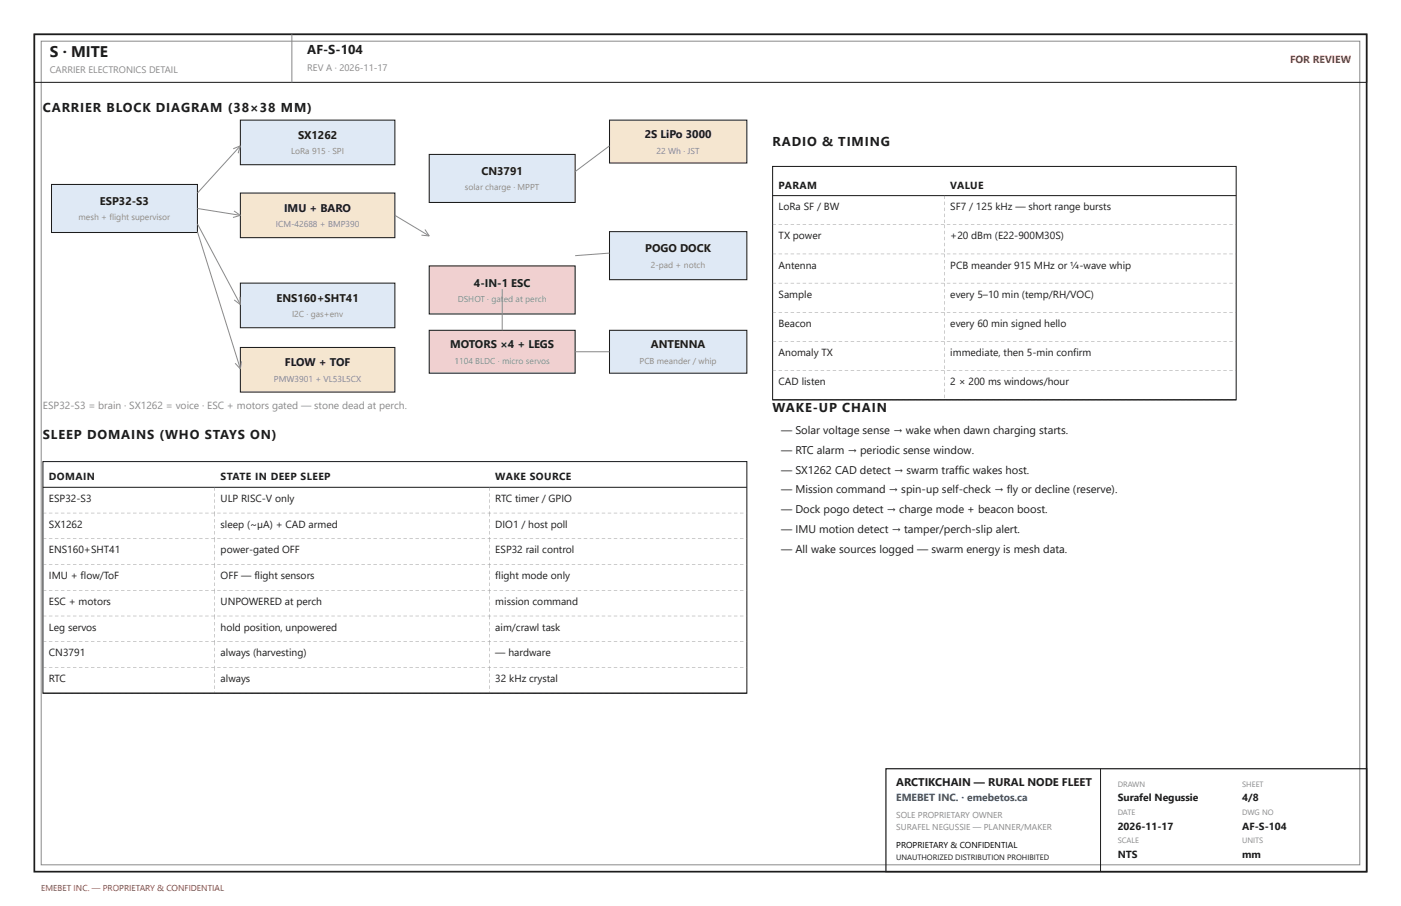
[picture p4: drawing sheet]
<svg xmlns="http://www.w3.org/2000/svg" width="432mm" height="279mm" viewBox="0 0 432 279" stroke-linecap="round" stroke-linejoin="round" font-family="sans-serif">
<path d="M10.6 10.6h410.6v258.2h-410.6z" fill="none" stroke="#1c1c1c" stroke-width=".53"/>
<path d="M12.7 12.7h406.4v254h-406.4zM90 10.6v14.8" fill="none" stroke="#8a8a8a" stroke-width=".31"/>
<path d="M10.6 10.6h410.6v14.8h-410.6z" fill="none" stroke="#1c1c1c" stroke-width=".32"/>
<path d="M15.9 56.9h45v14.8h-45z" fill="#dfe9f5"/>
<path d="M15.9 56.9h45v14.8h-45z" fill="none" stroke="#1c1c1c" stroke-width=".32"/>
<path d="M74.1 37h47.6v13.8h-47.6z" fill="#dfe9f5"/>
<path d="M74.1 37h47.6v13.8h-47.6z" fill="none" stroke="#1c1c1c" stroke-width=".32"/>
<path d="M74.1 59.5h47.6v13.8h-47.6z" fill="#f5e6d0"/>
<path d="M74.1 59.5h47.6v13.8h-47.6z" fill="none" stroke="#1c1c1c" stroke-width=".32"/>
<path d="M74.1 87.3h47.6v13.8h-47.6z" fill="#dfe9f5"/>
<path d="M74.1 87.3h47.6v13.8h-47.6z" fill="none" stroke="#1c1c1c" stroke-width=".32"/>
<path d="M74.1 107.2h47.6v13.7h-47.6z" fill="#f5e6d0"/>
<path d="M74.1 107.2h47.6v13.7h-47.6z" fill="none" stroke="#1c1c1c" stroke-width=".32"/>
<path d="M132.3 47.6h45v14.8h-45z" fill="#dfe9f5"/>
<path d="M132.3 47.6h45v14.8h-45z" fill="none" stroke="#1c1c1c" stroke-width=".32"/>
<path d="M132.3 82h45v14.8h-45z" fill="#f0d0d0"/>
<path d="M132.3 82h45v14.8h-45z" fill="none" stroke="#1c1c1c" stroke-width=".32"/>
<path d="M187.9 37h42.3v13.3h-42.3z" fill="#f5e6d0"/>
<path d="M187.9 37h42.3v13.3h-42.3z" fill="none" stroke="#1c1c1c" stroke-width=".32"/>
<path d="M187.9 71.4h42.3v14.9h-42.3z" fill="#dfe9f5"/>
<path d="M187.9 71.4h42.3v14.9h-42.3z" fill="none" stroke="#1c1c1c" stroke-width=".32"/>
<path d="M132.3 101.9h45v13.2h-45z" fill="#f0d0d0"/>
<path d="M132.3 101.9h45v13.2h-45z" fill="none" stroke="#1c1c1c" stroke-width=".32"/>
<path d="M187.9 101.9h42.3v13.2h-42.3z" fill="#dfe9f5"/>
<path d="M187.9 101.9h42.3v13.2h-42.3zM13.2 142.3h217v71.5h-217zM13.2 150.3h217" fill="none" stroke="#1c1c1c" stroke-width=".32"/>
<g fill="none" stroke="#8a8a8a" stroke-width=".31">
<path d="M74.1 45l-13.2 14.5M74.1 45l-.7 2.3M74.1 45l-2.2 .9M187.9 45l-10.6 7.9M60.9 64.3l13.2 2.1M60.9 69.1l13.2 24.8M60.9 71.4l13.2 42.4M72.1 65.1l2 1.3M74.1 66.4l-2.3 .7M121.7 66.4l10.6 6.4M129.9 72.5l2.4 .3M131 70.8l1.3 2"/>
<path d="M187.9 78.1l-10.6 .7M72.2 92.5l1.9 1.4M74 91.5l.1 2.4M154.8 89.2v12.7M72.5 112l1.6 1.8M74.4 111.4l-.3 2.4M177.3 108.5h10.6"/>
</g>
<g fill="#8a8a8a">
<path d="M66.1 150.3l.1 1zM66.1 152.1l.1 1.1zM66.1 154l.1 1zM66.1 155.8l.1 1.1zM66.1 157.7l.1 .5z"/>
<path d="M150.7 150.3l.2 1zM150.7 152.1l.2 1.1zM150.7 154l.2 1zM150.7 155.8l.2 1.1zM150.7 157.7l.2 .5z"/>
<path d="M13.2 158.2l1.1 .1zM15.1 158.2l1 .1zM16.9 158.2l1.1 .1zM18.8 158.2l1 .1zM20.6 158.2l1.1 .1zM22.5 158.2l1 .1zM24.3 158.2l1.1 .1zM26.2 158.2l1.1 .1zM28 158.2l1.1 .1zM29.9 158.2l1.1 .1zM31.7 158.2l1.1 .1zM33.6 158.2l1.1 .1zM35.5 158.2l1 .1zM37.3 158.2l1.1 .1zM39.2 158.2l1 .1zM41 158.2l1.1 .1zM42.9 158.2l1 .1zM44.7 158.2l1.1 .1zM46.6 158.2l1 .1zM48.4 158.2l1.1 .1zM50.3 158.2l1 .1zM52.1 158.2l1.1 .1zM54 158.2l1 .1zM55.8 158.2l1.1 .1zM57.7 158.2l1 .1zM59.5 158.2l1.1 .1zM61.4 158.2l1 .1zM63.2 158.2l1.1 .1zM65.1 158.2l1 .1zM66.9 158.2l1.1 .1zM68.8 158.2l1 .1zM70.6 158.2l1.1 .1zM72.5 158.2l1.1 .1zM74.3 158.2l1.1 .1zM76.2 158.2l1.1 .1zM78.1 158.2l1 .1zM79.9 158.2l1.1 .1zM81.8 158.2l1 .1zM83.6 158.2l1.1 .1zM85.5 158.2l1 .1zM87.3 158.2l1.1 .1zM89.2 158.2l1 .1zM91 158.2l1.1 .1zM92.9 158.2l1 .1zM94.7 158.2l1.1 .1zM96.6 158.2l1 .1zM98.4 158.2l1.1 .1zM100.3 158.2l1 .1zM102.1 158.2l1.1 .1zM104 158.2l1 .1zM105.8 158.2l1.1 .1zM107.7 158.2l1 .1zM109.5 158.2l1.1 .1zM111.4 158.2l1 .1zM113.2 158.2l1.1 .1zM115.1 158.2l1.1 .1zM116.9 158.2l1.1 .1zM118.8 158.2l1.1 .1zM120.6 158.2l1.1 .1zM122.5 158.2l1.1 .1zM124.4 158.2l1 .1zM126.2 158.2l1.1 .1zM128.1 158.2l1 .1zM129.9 158.2l1.1 .1zM131.8 158.2l1 .1zM133.6 158.2l1.1 .1zM135.5 158.2l1 .1zM137.3 158.2l1.1 .1zM139.2 158.2l1 .1zM141 158.2l1.1 .1zM142.9 158.2l1 .1zM144.7 158.2l1.1 .1zM146.6 158.2l1 .1zM148.4 158.2l1.1 .1zM150.3 158.2l1 .1zM152.1 158.2l1.1 .1zM154 158.2l1 .1zM155.8 158.2l1.1 .1zM157.7 158.2l1 .1zM159.5 158.2l1.1 .1zM161.4 158.2l1.1 .1zM163.2 158.2l1.1 .1zM165.1 158.2l1.1 .1zM167 158.2l1 .1zM168.8 158.2l1.1 .1zM170.7 158.2l1 .1zM172.5 158.2l1.1 .1zM174.4 158.2l1 .1zM176.2 158.2l1.1 .1zM178.1 158.2l1 .1zM179.9 158.2l1.1 .1zM181.8 158.2l1 .1zM183.6 158.2l1.1 .1zM185.5 158.2l1 .1zM187.3 158.2l1.1 .1zM189.2 158.2l1 .1zM191 158.2l1.1 .1zM192.9 158.2l1 .1zM194.7 158.2l1.1 .1zM196.6 158.2l1 .1zM198.4 158.2l1.1 .1zM200.3 158.2l1 .1zM202.1 158.2l1.1 .1zM204 158.2l1.1 .1zM205.8 158.2l1.1 .1zM207.7 158.2l1.1 .1zM209.5 158.2l1.1 .1zM211.4 158.2l1.1 .1zM213.3 158.2l1 .1zM215.1 158.2l1.1 .1zM217 158.2l1 .1zM218.8 158.2l1.1 .1zM220.7 158.2l1 .1zM222.5 158.2l1.1 .1zM224.4 158.2l1 .1zM226.2 158.2l1.1 .1zM228.1 158.2l1 .1zM229.9 158.2l.3 .1z"/>
<path d="M66.1 158.2l.1 1.1zM66.1 160.1l.1 1zM66.1 161.9l.1 1.1zM66.1 163.8l.1 1zM66.1 165.6l.1 .6z"/>
<path d="M150.7 158.2l.2 1.1zM150.7 160.1l.2 1zM150.7 161.9l.2 1.1zM150.7 163.8l.2 1zM150.7 165.6l.2 .6z"/>
<path d="M13.2 166.1l1.1 .1zM15.1 166.1l1 .1zM16.9 166.1l1.1 .1zM18.8 166.1l1 .1zM20.6 166.1l1.1 .1zM22.5 166.1l1 .1zM24.3 166.1l1.1 .1zM26.2 166.1l1.1 .1zM28 166.1l1.1 .1zM29.9 166.1l1.1 .1zM31.7 166.1l1.1 .1zM33.6 166.1l1.1 .1zM35.5 166.1l1 .1zM37.3 166.1l1.1 .1zM39.2 166.1l1 .1zM41 166.1l1.1 .1zM42.9 166.1l1 .1zM44.7 166.1l1.1 .1zM46.6 166.1l1 .1zM48.4 166.1l1.1 .1zM50.3 166.1l1 .1zM52.1 166.1l1.1 .1zM54 166.1l1 .1zM55.8 166.1l1.1 .1zM57.7 166.1l1 .1zM59.5 166.1l1.1 .1zM61.4 166.1l1 .1zM63.2 166.1l1.1 .1zM65.1 166.1l1 .1zM66.9 166.1l1.1 .1zM68.8 166.1l1 .1zM70.6 166.1l1.1 .1zM72.5 166.1l1.1 .1zM74.3 166.1l1.1 .1zM76.2 166.1l1.1 .1zM78.1 166.1l1 .1zM79.9 166.1l1.1 .1zM81.8 166.1l1 .1zM83.6 166.1l1.1 .1zM85.5 166.1l1 .1zM87.3 166.1l1.1 .1zM89.2 166.1l1 .1zM91 166.1l1.1 .1zM92.9 166.1l1 .1zM94.7 166.1l1.1 .1zM96.6 166.1l1 .1zM98.4 166.1l1.1 .1zM100.3 166.1l1 .1zM102.1 166.1l1.1 .1zM104 166.1l1 .1zM105.8 166.1l1.1 .1zM107.7 166.1l1 .1zM109.5 166.1l1.1 .1zM111.4 166.1l1 .1zM113.2 166.1l1.1 .1zM115.1 166.1l1.1 .1zM116.9 166.1l1.1 .1zM118.8 166.1l1.1 .1zM120.6 166.1l1.1 .1zM122.5 166.1l1.1 .1zM124.4 166.1l1 .1zM126.2 166.1l1.1 .1zM128.1 166.1l1 .1zM129.9 166.1l1.1 .1zM131.8 166.1l1 .1zM133.6 166.1l1.1 .1zM135.5 166.1l1 .1zM137.3 166.1l1.1 .1zM139.2 166.1l1 .1zM141 166.1l1.1 .1zM142.9 166.1l1 .1zM144.7 166.1l1.1 .1zM146.6 166.1l1 .1zM148.4 166.1l1.1 .1zM150.3 166.1l1 .1zM152.1 166.1l1.1 .1zM154 166.1l1 .1zM155.8 166.1l1.1 .1zM157.7 166.1l1 .1zM159.5 166.1l1.1 .1zM161.4 166.1l1.1 .1zM163.2 166.1l1.1 .1zM165.1 166.1l1.1 .1zM167 166.1l1 .1zM168.8 166.1l1.1 .1zM170.7 166.1l1 .1zM172.5 166.1l1.1 .1zM174.4 166.1l1 .1zM176.2 166.1l1.1 .1zM178.1 166.1l1 .1zM179.9 166.1l1.1 .1zM181.8 166.1l1 .1zM183.6 166.1l1.1 .1zM185.5 166.1l1 .1zM187.3 166.1l1.1 .1zM189.2 166.1l1 .1zM191 166.1l1.1 .1zM192.9 166.1l1 .1zM194.7 166.1l1.1 .1zM196.6 166.1l1 .1zM198.4 166.1l1.1 .1zM200.3 166.1l1 .1zM202.1 166.1l1.1 .1zM204 166.1l1.1 .1zM205.8 166.1l1.1 .1zM207.7 166.1l1.1 .1zM209.5 166.1l1.1 .1zM211.4 166.1l1.1 .1zM213.3 166.1l1 .1zM215.1 166.1l1.1 .1zM217 166.1l1 .1zM218.8 166.1l1.1 .1zM220.7 166.1l1 .1zM222.5 166.1l1.1 .1zM224.4 166.1l1 .1zM226.2 166.1l1.1 .1zM228.1 166.1l1 .1zM229.9 166.1l.3 .1z"/>
<path d="M66.1 166.2l.1 1zM66.1 168l.1 1.1zM66.1 169.9l.1 1zM66.1 171.7l.1 1.1zM66.1 173.6l.1 .5z"/>
<path d="M150.7 166.2l.2 1zM150.7 168l.2 1.1zM150.7 169.9l.2 1zM150.7 171.7l.2 1.1zM150.7 173.6l.2 .5z"/>
<path d="M13.2 174l1.1 .2zM15.1 174l1 .2zM16.9 174l1.1 .2zM18.8 174l1 .2zM20.6 174l1.1 .2zM22.5 174l1 .2zM24.3 174l1.1 .2zM26.2 174l1.1 .2zM28 174l1.1 .2zM29.9 174l1.1 .2zM31.7 174l1.1 .2zM33.6 174l1.1 .2zM35.5 174l1 .2zM37.3 174l1.1 .2zM39.2 174l1 .2zM41 174l1.1 .2zM42.9 174l1 .2zM44.7 174l1.1 .2zM46.6 174l1 .2zM48.4 174l1.1 .2zM50.3 174l1 .2zM52.1 174l1.1 .2zM54 174l1 .2zM55.8 174l1.1 .2zM57.7 174l1 .2zM59.5 174l1.1 .2zM61.4 174l1 .2zM63.2 174l1.1 .2zM65.1 174l1 .2zM66.9 174l1.1 .2zM68.8 174l1 .2zM70.6 174l1.1 .2zM72.5 174l1.1 .2zM74.3 174l1.1 .2zM76.2 174l1.1 .2zM78.1 174l1 .2zM79.9 174l1.1 .2zM81.8 174l1 .2zM83.6 174l1.1 .2zM85.5 174l1 .2zM87.3 174l1.1 .2zM89.2 174l1 .2zM91 174l1.1 .2zM92.9 174l1 .2zM94.7 174l1.1 .2zM96.6 174l1 .2zM98.4 174l1.1 .2zM100.3 174l1 .2zM102.1 174l1.1 .2zM104 174l1 .2zM105.8 174l1.1 .2zM107.7 174l1 .2zM109.5 174l1.1 .2zM111.4 174l1 .2zM113.2 174l1.1 .2zM115.1 174l1.1 .2zM116.9 174l1.1 .2zM118.8 174l1.1 .2zM120.6 174l1.1 .2zM122.5 174l1.1 .2zM124.4 174l1 .2zM126.2 174l1.1 .2zM128.1 174l1 .2zM129.9 174l1.1 .2zM131.8 174l1 .2zM133.6 174l1.1 .2zM135.5 174l1 .2zM137.3 174l1.1 .2zM139.2 174l1 .2zM141 174l1.1 .2zM142.9 174l1 .2zM144.7 174l1.1 .2zM146.6 174l1 .2zM148.4 174l1.1 .2zM150.3 174l1 .2zM152.1 174l1.1 .2zM154 174l1 .2zM155.8 174l1.1 .2zM157.7 174l1 .2zM159.5 174l1.1 .2zM161.4 174l1.1 .2zM163.2 174l1.1 .2zM165.1 174l1.1 .2zM167 174l1 .2zM168.8 174l1.1 .2zM170.7 174l1 .2zM172.5 174l1.1 .2zM174.4 174l1 .2zM176.2 174l1.1 .2zM178.1 174l1 .2zM179.9 174l1.1 .2zM181.8 174l1 .2zM183.6 174l1.1 .2zM185.5 174l1 .2zM187.3 174l1.1 .2zM189.2 174l1 .2zM191 174l1.1 .2zM192.9 174l1 .2zM194.7 174l1.1 .2zM196.6 174l1 .2zM198.4 174l1.1 .2zM200.3 174l1 .2zM202.1 174l1.1 .2zM204 174l1.1 .2zM205.8 174l1.1 .2zM207.7 174l1.1 .2zM209.5 174l1.1 .2zM211.4 174l1.1 .2zM213.3 174l1 .2zM215.1 174l1.1 .2zM217 174l1 .2zM218.8 174l1.1 .2zM220.7 174l1 .2zM222.5 174l1.1 .2zM224.4 174l1 .2zM226.2 174l1.1 .2zM228.1 174l1 .2zM229.9 174l.3 .2z"/>
<path d="M66.1 174.1l.1 1.1zM66.1 175.9l.1 1.1zM66.1 177.8l.1 1.1zM66.1 179.7l.1 1zM66.1 181.5l.1 .5z"/>
<path d="M150.7 174.1l.2 1.1zM150.7 175.9l.2 1.1zM150.7 177.8l.2 1.1zM150.7 179.7l.2 1zM150.7 181.5l.2 .5z"/>
<path d="M13.2 182l1.1 .1zM15.1 182l1 .1zM16.9 182l1.1 .1zM18.8 182l1 .1zM20.6 182l1.1 .1zM22.5 182l1 .1zM24.3 182l1.1 .1zM26.2 182l1.1 .1zM28 182l1.1 .1zM29.9 182l1.1 .1zM31.7 182l1.1 .1zM33.6 182l1.1 .1zM35.5 182l1 .1zM37.3 182l1.1 .1zM39.2 182l1 .1zM41 182l1.1 .1zM42.9 182l1 .1zM44.7 182l1.1 .1zM46.6 182l1 .1zM48.4 182l1.1 .1zM50.3 182l1 .1zM52.1 182l1.1 .1zM54 182l1 .1zM55.8 182l1.1 .1zM57.7 182l1 .1zM59.5 182l1.1 .1zM61.4 182l1 .1zM63.2 182l1.1 .1zM65.1 182l1 .1zM66.9 182l1.1 .1zM68.8 182l1 .1zM70.6 182l1.1 .1zM72.5 182l1.1 .1zM74.3 182l1.1 .1zM76.2 182l1.1 .1zM78.1 182l1 .1zM79.9 182l1.1 .1zM81.8 182l1 .1zM83.6 182l1.1 .1zM85.5 182l1 .1zM87.3 182l1.1 .1zM89.2 182l1 .1zM91 182l1.1 .1zM92.9 182l1 .1zM94.7 182l1.1 .1zM96.6 182l1 .1zM98.4 182l1.1 .1zM100.3 182l1 .1zM102.1 182l1.1 .1zM104 182l1 .1zM105.8 182l1.1 .1zM107.7 182l1 .1zM109.5 182l1.1 .1zM111.4 182l1 .1zM113.2 182l1.1 .1zM115.1 182l1.1 .1zM116.9 182l1.1 .1zM118.8 182l1.1 .1zM120.6 182l1.1 .1zM122.5 182l1.1 .1zM124.4 182l1 .1zM126.2 182l1.1 .1zM128.1 182l1 .1zM129.9 182l1.1 .1zM131.8 182l1 .1zM133.6 182l1.1 .1zM135.5 182l1 .1zM137.3 182l1.1 .1zM139.2 182l1 .1zM141 182l1.1 .1zM142.9 182l1 .1zM144.7 182l1.1 .1zM146.6 182l1 .1zM148.4 182l1.1 .1zM150.3 182l1 .1zM152.1 182l1.1 .1zM154 182l1 .1zM155.8 182l1.1 .1zM157.7 182l1 .1zM159.5 182l1.1 .1zM161.4 182l1.1 .1zM163.2 182l1.1 .1zM165.1 182l1.1 .1zM167 182l1 .1zM168.8 182l1.1 .1zM170.7 182l1 .1zM172.5 182l1.1 .1zM174.4 182l1 .1zM176.2 182l1.1 .1zM178.1 182l1 .1zM179.9 182l1.1 .1zM181.8 182l1 .1zM183.6 182l1.1 .1zM185.5 182l1 .1zM187.3 182l1.1 .1zM189.2 182l1 .1zM191 182l1.1 .1zM192.9 182l1 .1zM194.7 182l1.1 .1zM196.6 182l1 .1zM198.4 182l1.1 .1zM200.3 182l1 .1zM202.1 182l1.1 .1zM204 182l1.1 .1zM205.8 182l1.1 .1zM207.7 182l1.1 .1zM209.5 182l1.1 .1zM211.4 182l1.1 .1zM213.3 182l1 .1zM215.1 182l1.1 .1zM217 182l1 .1zM218.8 182l1.1 .1zM220.7 182l1 .1zM222.5 182l1.1 .1zM224.4 182l1 .1zM226.2 182l1.1 .1zM228.1 182l1 .1zM229.9 182l.3 .1z"/>
<path d="M66.1 182l.1 1.1zM66.1 183.9l.1 1zM66.1 185.7l.1 1.1zM66.1 187.6l.1 1zM66.1 189.4l.1 .6z"/>
<path d="M150.7 182l.2 1.1zM150.7 183.9l.2 1zM150.7 185.7l.2 1.1zM150.7 187.6l.2 1zM150.7 189.4l.2 .6z"/>
<path d="M13.2 189.9l1.1 .1zM15.1 189.9l1 .1zM16.9 189.9l1.1 .1zM18.8 189.9l1 .1zM20.6 189.9l1.1 .1zM22.5 189.9l1 .1zM24.3 189.9l1.1 .1zM26.2 189.9l1.1 .1zM28 189.9l1.1 .1zM29.9 189.9l1.1 .1zM31.7 189.9l1.1 .1zM33.6 189.9l1.1 .1zM35.5 189.9l1 .1zM37.3 189.9l1.1 .1zM39.2 189.9l1 .1zM41 189.9l1.1 .1zM42.9 189.9l1 .1zM44.7 189.9l1.1 .1zM46.6 189.9l1 .1zM48.4 189.9l1.1 .1zM50.3 189.9l1 .1zM52.1 189.9l1.1 .1zM54 189.9l1 .1zM55.8 189.9l1.1 .1zM57.7 189.9l1 .1zM59.5 189.9l1.1 .1zM61.4 189.9l1 .1zM63.2 189.9l1.1 .1zM65.1 189.9l1 .1zM66.9 189.9l1.1 .1zM68.8 189.9l1 .1zM70.6 189.9l1.1 .1zM72.5 189.9l1.1 .1zM74.3 189.9l1.1 .1zM76.2 189.9l1.1 .1zM78.1 189.9l1 .1zM79.9 189.9l1.1 .1zM81.8 189.9l1 .1zM83.6 189.9l1.1 .1zM85.5 189.9l1 .1zM87.3 189.9l1.1 .1zM89.2 189.9l1 .1zM91 189.9l1.1 .1zM92.9 189.9l1 .1zM94.7 189.9l1.1 .1zM96.6 189.9l1 .1zM98.4 189.9l1.1 .1zM100.3 189.9l1 .1zM102.1 189.9l1.1 .1zM104 189.9l1 .1zM105.8 189.9l1.1 .1zM107.7 189.9l1 .1zM109.5 189.9l1.1 .1zM111.4 189.9l1 .1zM113.2 189.9l1.1 .1zM115.1 189.9l1.1 .1zM116.9 189.9l1.1 .1zM118.8 189.9l1.1 .1zM120.6 189.9l1.1 .1zM122.5 189.9l1.1 .1zM124.4 189.9l1 .1zM126.2 189.9l1.1 .1zM128.1 189.9l1 .1zM129.9 189.9l1.1 .1zM131.8 189.9l1 .1zM133.6 189.9l1.1 .1zM135.5 189.9l1 .1zM137.3 189.9l1.1 .1zM139.2 189.9l1 .1zM141 189.9l1.1 .1zM142.9 189.9l1 .1zM144.7 189.9l1.1 .1zM146.6 189.9l1 .1zM148.4 189.9l1.1 .1zM150.3 189.9l1 .1zM152.1 189.9l1.1 .1zM154 189.9l1 .1zM155.8 189.9l1.1 .1zM157.7 189.9l1 .1zM159.5 189.9l1.1 .1zM161.4 189.9l1.1 .1zM163.2 189.9l1.1 .1zM165.1 189.9l1.1 .1zM167 189.9l1 .1zM168.8 189.9l1.1 .1zM170.7 189.9l1 .1zM172.5 189.9l1.1 .1zM174.4 189.9l1 .1zM176.2 189.9l1.1 .1zM178.1 189.9l1 .1zM179.9 189.9l1.1 .1zM181.8 189.9l1 .1zM183.6 189.9l1.1 .1zM185.5 189.9l1 .1zM187.3 189.9l1.1 .1zM189.2 189.9l1 .1zM191 189.9l1.1 .1zM192.9 189.9l1 .1zM194.7 189.9l1.1 .1zM196.6 189.9l1 .1zM198.4 189.9l1.1 .1zM200.3 189.9l1 .1zM202.1 189.9l1.1 .1zM204 189.9l1.1 .1zM205.8 189.9l1.1 .1zM207.7 189.9l1.1 .1zM209.5 189.9l1.1 .1zM211.4 189.9l1.1 .1zM213.3 189.9l1 .1zM215.1 189.9l1.1 .1zM217 189.9l1 .1zM218.8 189.9l1.1 .1zM220.7 189.9l1 .1zM222.5 189.9l1.1 .1zM224.4 189.9l1 .1zM226.2 189.9l1.1 .1zM228.1 189.9l1 .1zM229.9 189.9l.3 .1z"/>
<path d="M66.1 190l.1 1zM66.1 191.8l.1 1.1zM66.1 193.7l.1 1zM66.1 195.5l.1 1.1zM66.1 197.4l.1 .5z"/>
<path d="M150.7 190l.2 1zM150.7 191.8l.2 1.1zM150.7 193.7l.2 1zM150.7 195.5l.2 1.1zM150.7 197.4l.2 .5z"/>
<path d="M13.2 197.8l1.1 .2zM15.1 197.8l1 .2zM16.9 197.8l1.1 .2zM18.8 197.8l1 .2zM20.6 197.8l1.1 .2zM22.5 197.8l1 .2zM24.3 197.8l1.1 .2zM26.2 197.8l1.1 .2zM28 197.8l1.1 .2zM29.9 197.8l1.1 .2zM31.7 197.8l1.1 .2zM33.6 197.8l1.1 .2zM35.5 197.8l1 .2zM37.3 197.8l1.1 .2zM39.2 197.8l1 .2zM41 197.8l1.1 .2zM42.9 197.8l1 .2zM44.7 197.8l1.1 .2zM46.6 197.8l1 .2zM48.4 197.8l1.1 .2zM50.3 197.8l1 .2zM52.1 197.8l1.1 .2zM54 197.8l1 .2zM55.8 197.8l1.1 .2zM57.7 197.8l1 .2zM59.5 197.8l1.1 .2zM61.4 197.8l1 .2zM63.2 197.8l1.1 .2zM65.1 197.8l1 .2zM66.9 197.8l1.1 .2zM68.8 197.8l1 .2zM70.6 197.8l1.1 .2zM72.5 197.8l1.1 .2zM74.3 197.8l1.1 .2zM76.2 197.8l1.1 .2zM78.1 197.8l1 .2zM79.9 197.8l1.1 .2zM81.8 197.8l1 .2zM83.6 197.8l1.1 .2zM85.5 197.8l1 .2zM87.3 197.8l1.1 .2zM89.2 197.8l1 .2zM91 197.8l1.1 .2zM92.9 197.8l1 .2zM94.7 197.8l1.1 .2zM96.6 197.8l1 .2zM98.4 197.8l1.1 .2zM100.3 197.8l1 .2zM102.1 197.8l1.1 .2zM104 197.8l1 .2zM105.8 197.8l1.1 .2zM107.7 197.8l1 .2zM109.5 197.8l1.1 .2zM111.4 197.8l1 .2zM113.2 197.8l1.1 .2zM115.1 197.8l1.1 .2zM116.9 197.8l1.1 .2zM118.8 197.8l1.1 .2zM120.6 197.8l1.1 .2zM122.5 197.8l1.1 .2zM124.4 197.8l1 .2zM126.2 197.8l1.1 .2zM128.1 197.8l1 .2zM129.9 197.8l1.1 .2zM131.8 197.8l1 .2zM133.6 197.8l1.1 .2zM135.5 197.8l1 .2zM137.3 197.8l1.1 .2zM139.2 197.8l1 .2zM141 197.8l1.1 .2zM142.9 197.8l1 .2zM144.7 197.8l1.1 .2zM146.6 197.8l1 .2zM148.4 197.8l1.1 .2zM150.3 197.8l1 .2zM152.1 197.8l1.1 .2zM154 197.8l1 .2zM155.8 197.8l1.1 .2zM157.7 197.8l1 .2zM159.5 197.8l1.1 .2zM161.4 197.8l1.1 .2zM163.2 197.8l1.1 .2zM165.1 197.8l1.1 .2zM167 197.8l1 .2zM168.8 197.8l1.1 .2zM170.7 197.8l1 .2zM172.5 197.8l1.1 .2zM174.4 197.8l1 .2zM176.2 197.8l1.1 .2zM178.1 197.8l1 .2zM179.9 197.8l1.1 .2zM181.8 197.8l1 .2zM183.6 197.8l1.1 .2zM185.5 197.8l1 .2zM187.3 197.8l1.1 .2zM189.2 197.8l1 .2zM191 197.8l1.1 .2zM192.9 197.8l1 .2zM194.7 197.8l1.1 .2zM196.6 197.8l1 .2zM198.4 197.8l1.1 .2zM200.3 197.8l1 .2zM202.1 197.8l1.1 .2zM204 197.8l1.1 .2zM205.8 197.8l1.1 .2zM207.7 197.8l1.1 .2zM209.5 197.8l1.1 .2zM211.4 197.8l1.1 .2zM213.3 197.8l1 .2zM215.1 197.8l1.1 .2zM217 197.8l1 .2zM218.8 197.8l1.1 .2zM220.7 197.8l1 .2zM222.5 197.8l1.1 .2zM224.4 197.8l1 .2zM226.2 197.8l1.1 .2zM228.1 197.8l1 .2zM229.9 197.8l.3 .2z"/>
<path d="M66.1 197.9l.1 1.1zM66.1 199.8l.1 1zM66.1 201.6l.1 1.1zM66.1 203.5l.1 1zM66.1 205.3l.1 .5z"/>
<path d="M150.7 197.9l.2 1.1zM150.7 199.8l.2 1zM150.7 201.6l.2 1.1zM150.7 203.5l.2 1zM150.7 205.3l.2 .5z"/>
<path d="M13.2 205.8l1.1 .1zM15.1 205.8l1 .1zM16.9 205.8l1.1 .1zM18.8 205.8l1 .1zM20.6 205.8l1.1 .1zM22.5 205.8l1 .1zM24.3 205.8l1.1 .1zM26.2 205.8l1.1 .1zM28 205.8l1.1 .1zM29.9 205.8l1.1 .1zM31.7 205.8l1.1 .1zM33.6 205.8l1.1 .1zM35.5 205.8l1 .1zM37.3 205.8l1.1 .1zM39.2 205.8l1 .1zM41 205.8l1.1 .1zM42.9 205.8l1 .1zM44.7 205.8l1.1 .1zM46.6 205.8l1 .1zM48.4 205.8l1.1 .1zM50.3 205.8l1 .1zM52.1 205.8l1.1 .1zM54 205.8l1 .1zM55.8 205.8l1.1 .1zM57.7 205.8l1 .1zM59.5 205.8l1.1 .1zM61.4 205.8l1 .1zM63.2 205.8l1.1 .1zM65.1 205.8l1 .1zM66.9 205.8l1.1 .1zM68.8 205.8l1 .1zM70.6 205.8l1.1 .1zM72.5 205.8l1.1 .1zM74.3 205.8l1.1 .1zM76.2 205.8l1.1 .1zM78.1 205.8l1 .1zM79.9 205.8l1.1 .1zM81.8 205.8l1 .1zM83.6 205.8l1.1 .1zM85.5 205.8l1 .1zM87.3 205.8l1.1 .1zM89.2 205.8l1 .1zM91 205.8l1.1 .1zM92.9 205.8l1 .1zM94.7 205.8l1.1 .1zM96.6 205.8l1 .1zM98.4 205.8l1.1 .1zM100.3 205.8l1 .1zM102.1 205.8l1.1 .1zM104 205.8l1 .1zM105.8 205.8l1.1 .1zM107.7 205.8l1 .1zM109.5 205.8l1.1 .1zM111.4 205.8l1 .1zM113.2 205.8l1.1 .1zM115.1 205.8l1.1 .1zM116.9 205.8l1.1 .1zM118.8 205.8l1.1 .1zM120.6 205.8l1.1 .1zM122.5 205.8l1.1 .1zM124.4 205.8l1 .1zM126.2 205.8l1.1 .1zM128.1 205.8l1 .1zM129.9 205.8l1.1 .1zM131.8 205.8l1 .1zM133.6 205.8l1.1 .1zM135.5 205.8l1 .1zM137.3 205.8l1.1 .1zM139.2 205.8l1 .1zM141 205.8l1.1 .1zM142.9 205.8l1 .1zM144.7 205.8l1.1 .1zM146.6 205.8l1 .1zM148.4 205.8l1.1 .1zM150.3 205.8l1 .1zM152.1 205.8l1.1 .1zM154 205.8l1 .1zM155.8 205.8l1.1 .1zM157.7 205.8l1 .1zM159.5 205.8l1.1 .1zM161.4 205.8l1.1 .1zM163.2 205.8l1.1 .1zM165.1 205.8l1.1 .1zM167 205.8l1 .1zM168.8 205.8l1.1 .1zM170.7 205.8l1 .1zM172.5 205.8l1.1 .1zM174.4 205.8l1 .1zM176.2 205.8l1.1 .1zM178.1 205.8l1 .1zM179.9 205.8l1.1 .1zM181.8 205.8l1 .1zM183.6 205.8l1.1 .1zM185.5 205.8l1 .1zM187.3 205.8l1.1 .1zM189.2 205.8l1 .1zM191 205.8l1.1 .1zM192.9 205.8l1 .1zM194.7 205.8l1.1 .1zM196.6 205.8l1 .1zM198.4 205.8l1.1 .1zM200.3 205.8l1 .1zM202.1 205.8l1.1 .1zM204 205.8l1.1 .1zM205.8 205.8l1.1 .1zM207.7 205.8l1.1 .1zM209.5 205.8l1.1 .1zM211.4 205.8l1.1 .1zM213.3 205.8l1 .1zM215.1 205.8l1.1 .1zM217 205.8l1 .1zM218.8 205.8l1.1 .1zM220.7 205.8l1 .1zM222.5 205.8l1.1 .1zM224.4 205.8l1 .1zM226.2 205.8l1.1 .1zM228.1 205.8l1 .1zM229.9 205.8l.3 .1z"/>
<path d="M66.1 205.8l.1 1.1zM66.1 207.7l.1 1.1zM66.1 209.5l.1 1.1zM66.1 211.4l.1 1.1zM66.1 213.3l.1 .5z"/>
<path d="M150.7 205.8l.2 1.1zM150.7 207.7l.2 1.1zM150.7 209.5l.2 1.1zM150.7 211.4l.2 1.1zM150.7 213.3l.2 .5z"/>
<path d="M13.2 213.7l1.1 .1zM15.1 213.7l1 .1zM16.9 213.7l1.1 .1zM18.8 213.7l1 .1zM20.6 213.7l1.1 .1zM22.5 213.7l1 .1zM24.3 213.7l1.1 .1zM26.2 213.7l1.1 .1zM28 213.7l1.1 .1zM29.9 213.7l1.1 .1zM31.7 213.7l1.1 .1zM33.6 213.7l1.1 .1zM35.5 213.7l1 .1zM37.3 213.7l1.1 .1zM39.2 213.7l1 .1zM41 213.7l1.1 .1zM42.9 213.7l1 .1zM44.7 213.7l1.1 .1zM46.6 213.7l1 .1zM48.4 213.7l1.1 .1zM50.3 213.7l1 .1zM52.1 213.7l1.1 .1zM54 213.7l1 .1zM55.8 213.7l1.1 .1zM57.7 213.7l1 .1zM59.5 213.7l1.1 .1zM61.4 213.7l1 .1zM63.2 213.7l1.1 .1zM65.1 213.7l1 .1zM66.9 213.7l1.1 .1zM68.8 213.7l1 .1zM70.6 213.7l1.1 .1zM72.5 213.7l1.1 .1zM74.3 213.7l1.1 .1zM76.2 213.7l1.1 .1zM78.1 213.7l1 .1zM79.9 213.7l1.1 .1zM81.8 213.7l1 .1zM83.6 213.7l1.1 .1zM85.5 213.7l1 .1zM87.3 213.7l1.1 .1zM89.2 213.7l1 .1zM91 213.7l1.1 .1zM92.9 213.7l1 .1zM94.7 213.7l1.1 .1zM96.6 213.7l1 .1zM98.4 213.7l1.1 .1zM100.3 213.7l1 .1zM102.1 213.7l1.1 .1zM104 213.7l1 .1zM105.8 213.7l1.1 .1zM107.7 213.7l1 .1zM109.5 213.7l1.1 .1zM111.4 213.7l1 .1zM113.2 213.7l1.1 .1zM115.1 213.7l1.1 .1zM116.9 213.7l1.1 .1zM118.8 213.7l1.1 .1zM120.6 213.7l1.1 .1zM122.5 213.7l1.1 .1zM124.4 213.7l1 .1zM126.2 213.7l1.1 .1zM128.1 213.7l1 .1zM129.9 213.7l1.1 .1zM131.8 213.7l1 .1zM133.6 213.7l1.1 .1zM135.5 213.7l1 .1zM137.3 213.7l1.1 .1zM139.2 213.7l1 .1zM141 213.7l1.1 .1zM142.9 213.7l1 .1zM144.7 213.7l1.1 .1zM146.6 213.7l1 .1zM148.4 213.7l1.1 .1zM150.3 213.7l1 .1zM152.1 213.7l1.1 .1zM154 213.7l1 .1zM155.8 213.7l1.1 .1zM157.7 213.7l1 .1zM159.5 213.7l1.1 .1zM161.4 213.7l1.1 .1zM163.2 213.7l1.1 .1zM165.1 213.7l1.1 .1zM167 213.7l1 .1zM168.8 213.7l1.1 .1zM170.7 213.7l1 .1zM172.5 213.7l1.1 .1zM174.4 213.7l1 .1zM176.2 213.7l1.1 .1zM178.1 213.7l1 .1zM179.9 213.7l1.1 .1zM181.8 213.7l1 .1zM183.6 213.7l1.1 .1zM185.5 213.7l1 .1zM187.3 213.7l1.1 .1zM189.2 213.7l1 .1zM191 213.7l1.1 .1zM192.9 213.7l1 .1zM194.7 213.7l1.1 .1zM196.6 213.7l1 .1zM198.4 213.7l1.1 .1zM200.3 213.7l1 .1zM202.1 213.7l1.1 .1zM204 213.7l1.1 .1zM205.8 213.7l1.1 .1zM207.7 213.7l1.1 .1zM209.5 213.7l1.1 .1zM211.4 213.7l1.1 .1zM213.3 213.7l1 .1zM215.1 213.7l1.1 .1zM217 213.7l1 .1zM218.8 213.7l1.1 .1zM220.7 213.7l1 .1zM222.5 213.7l1.1 .1zM224.4 213.7l1 .1zM226.2 213.7l1.1 .1zM228.1 213.7l1 .1zM229.9 213.7l.3 .1z"/>
</g>
<path d="M238.1 51.3h142.9v72h-142.9zM238.1 60.3h142.9M13.2 213.8h217" fill="none" stroke="#1c1c1c" stroke-width=".32"/>
<g fill="#8a8a8a">
<path d="M291 60.3l.1 1.1zM291 62.2l.1 1zM291 64l.1 1.1zM291 65.9l.1 1zM291 67.7l.1 1.1z"/>
<path d="M238.1 69.3l1.1 .1zM240 69.3l1 .1zM241.8 69.3l1.1 .1zM243.7 69.3l1 .1zM245.5 69.3l1.1 .1zM247.4 69.3l1 .1zM249.2 69.3l1.1 .1zM251.1 69.3l1 .1zM252.9 69.3l1.1 .1zM254.8 69.3l1.1 .1zM256.6 69.3l1.1 .1zM258.5 69.3l1.1 .1zM260.3 69.3l1.1 .1zM262.2 69.3l1.1 .1zM264.1 69.3l1 .1zM265.9 69.3l1.1 .1zM267.8 69.3l1 .1zM269.6 69.3l1.1 .1zM271.5 69.3l1 .1zM273.3 69.3l1.1 .1zM275.2 69.3l1 .1zM277 69.3l1.1 .1zM278.9 69.3l1 .1zM280.7 69.3l1.1 .1zM282.6 69.3l1 .1zM284.4 69.3l1.1 .1zM286.3 69.3l1 .1zM288.1 69.3l1.1 .1zM290 69.3l1 .1zM291.8 69.3l1.1 .1zM293.7 69.3l1 .1zM295.5 69.3l1.1 .1zM297.4 69.3l1 .1zM299.2 69.3l1.1 .1zM301.1 69.3l1.1 .1zM302.9 69.3l1.1 .1zM304.8 69.3l1.1 .1zM306.7 69.3l1 .1zM308.5 69.3l1.1 .1zM310.4 69.3l1 .1zM312.2 69.3l1.1 .1zM314.1 69.3l1 .1zM315.9 69.3l1.1 .1zM317.8 69.3l1 .1zM319.6 69.3l1.1 .1zM321.5 69.3l1 .1zM323.3 69.3l1.1 .1zM325.2 69.3l1 .1zM327 69.3l1.1 .1zM328.9 69.3l1 .1zM330.7 69.3l1.1 .1zM332.6 69.3l1 .1zM334.4 69.3l1.1 .1zM336.3 69.3l1 .1zM338.1 69.3l1.1 .1zM340 69.3l1 .1zM341.8 69.3l1.1 .1zM343.7 69.3l1.1 .1zM345.5 69.3l1.1 .1zM347.4 69.3l1.1 .1zM349.2 69.3l1.1 .1zM351.1 69.3l1.1 .1zM353 69.3l1 .1zM354.8 69.3l1.1 .1zM356.7 69.3l1 .1zM358.5 69.3l1.1 .1zM360.4 69.3l1 .1zM362.2 69.3l1.1 .1zM364.1 69.3l1 .1zM365.9 69.3l1.1 .1zM367.8 69.3l1 .1zM369.6 69.3l1.1 .1zM371.5 69.3l1 .1zM373.3 69.3l1.1 .1zM375.2 69.3l1 .1zM377 69.3l1.1 .1zM378.9 69.3l1 .1zM380.7 69.3l.3 .1z"/>
<path d="M291 69.3l.1 1.1zM291 71.2l.1 1zM291 73l.1 1.1zM291 74.9l.1 1zM291 76.7l.1 1.1z"/>
<path d="M238.1 78.3l1.1 .1zM240 78.3l1 .1zM241.8 78.3l1.1 .1zM243.7 78.3l1 .1zM245.5 78.3l1.1 .1zM247.4 78.3l1 .1zM249.2 78.3l1.1 .1zM251.1 78.3l1 .1zM252.9 78.3l1.1 .1zM254.8 78.3l1.1 .1zM256.6 78.3l1.1 .1zM258.5 78.3l1.1 .1zM260.3 78.3l1.1 .1zM262.2 78.3l1.1 .1zM264.1 78.3l1 .1zM265.9 78.3l1.1 .1zM267.8 78.3l1 .1zM269.6 78.3l1.1 .1zM271.5 78.3l1 .1zM273.3 78.3l1.1 .1zM275.2 78.3l1 .1zM277 78.3l1.1 .1zM278.9 78.3l1 .1zM280.7 78.3l1.1 .1zM282.6 78.3l1 .1zM284.4 78.3l1.1 .1zM286.3 78.3l1 .1zM288.1 78.3l1.1 .1zM290 78.3l1 .1zM291.8 78.3l1.1 .1zM293.7 78.3l1 .1zM295.5 78.3l1.1 .1zM297.4 78.3l1 .1zM299.2 78.3l1.1 .1zM301.1 78.3l1.1 .1zM302.9 78.3l1.1 .1zM304.8 78.3l1.1 .1zM306.7 78.3l1 .1zM308.5 78.3l1.1 .1zM310.4 78.3l1 .1zM312.2 78.3l1.1 .1zM314.1 78.3l1 .1zM315.9 78.3l1.1 .1zM317.8 78.3l1 .1zM319.6 78.3l1.1 .1zM321.5 78.3l1 .1zM323.3 78.3l1.1 .1zM325.2 78.3l1 .1zM327 78.3l1.1 .1zM328.9 78.3l1 .1zM330.7 78.3l1.1 .1zM332.6 78.3l1 .1zM334.4 78.3l1.1 .1zM336.3 78.3l1 .1zM338.1 78.3l1.1 .1zM340 78.3l1 .1zM341.8 78.3l1.1 .1zM343.7 78.3l1.1 .1zM345.5 78.3l1.1 .1zM347.4 78.3l1.1 .1zM349.2 78.3l1.1 .1zM351.1 78.3l1.1 .1zM353 78.3l1 .1zM354.8 78.3l1.1 .1zM356.7 78.3l1 .1zM358.5 78.3l1.1 .1zM360.4 78.3l1 .1zM362.2 78.3l1.1 .1zM364.1 78.3l1 .1zM365.9 78.3l1.1 .1zM367.8 78.3l1 .1zM369.6 78.3l1.1 .1zM371.5 78.3l1 .1zM373.3 78.3l1.1 .1zM375.2 78.3l1 .1zM377 78.3l1.1 .1zM378.9 78.3l1 .1zM380.7 78.3l.3 .1z"/>
<path d="M291 78.3l.1 1.1zM291 80.2l.1 1zM291 82l.1 1.1zM291 83.9l.1 1zM291 85.7l.1 1.1z"/>
<path d="M238.1 87.2l1.1 .2zM240 87.2l1 .2zM241.8 87.2l1.1 .2zM243.7 87.2l1 .2zM245.5 87.2l1.1 .2zM247.4 87.2l1 .2zM249.2 87.2l1.1 .2zM251.1 87.2l1 .2zM252.9 87.2l1.1 .2zM254.8 87.2l1.1 .2zM256.6 87.2l1.1 .2zM258.5 87.2l1.1 .2zM260.3 87.2l1.1 .2zM262.2 87.2l1.1 .2zM264.1 87.2l1 .2zM265.9 87.2l1.1 .2zM267.8 87.2l1 .2zM269.6 87.2l1.1 .2zM271.5 87.2l1 .2zM273.3 87.2l1.1 .2zM275.2 87.2l1 .2zM277 87.2l1.1 .2zM278.9 87.2l1 .2zM280.7 87.2l1.1 .2zM282.6 87.2l1 .2zM284.4 87.2l1.1 .2zM286.3 87.2l1 .2zM288.1 87.2l1.1 .2zM290 87.2l1 .2zM291.8 87.2l1.1 .2zM293.7 87.2l1 .2zM295.5 87.2l1.1 .2zM297.4 87.2l1 .2zM299.2 87.2l1.1 .2zM301.1 87.2l1.1 .2zM302.9 87.2l1.1 .2zM304.8 87.2l1.1 .2zM306.7 87.2l1 .2zM308.5 87.2l1.1 .2zM310.4 87.2l1 .2zM312.2 87.2l1.1 .2zM314.1 87.2l1 .2zM315.9 87.2l1.1 .2zM317.8 87.2l1 .2zM319.6 87.2l1.1 .2zM321.5 87.2l1 .2zM323.3 87.2l1.1 .2zM325.2 87.2l1 .2zM327 87.2l1.1 .2zM328.9 87.2l1 .2zM330.7 87.2l1.1 .2zM332.6 87.2l1 .2zM334.4 87.2l1.1 .2zM336.3 87.2l1 .2zM338.1 87.2l1.1 .2zM340 87.2l1 .2zM341.8 87.2l1.1 .2zM343.7 87.2l1.1 .2zM345.5 87.2l1.1 .2zM347.4 87.2l1.1 .2zM349.2 87.2l1.1 .2zM351.1 87.2l1.1 .2zM353 87.2l1 .2zM354.8 87.2l1.1 .2zM356.7 87.2l1 .2zM358.5 87.2l1.1 .2zM360.4 87.2l1 .2zM362.2 87.2l1.1 .2zM364.1 87.2l1 .2zM365.9 87.2l1.1 .2zM367.8 87.2l1 .2zM369.6 87.2l1.1 .2zM371.5 87.2l1 .2zM373.3 87.2l1.1 .2zM375.2 87.2l1 .2zM377 87.2l1.1 .2zM378.9 87.2l1 .2zM380.7 87.2l.3 .2z"/>
<path d="M291 87.3l.1 1.1zM291 89.2l.1 1zM291 91l.1 1.1zM291 92.9l.1 1zM291 94.7l.1 1.1z"/>
<path d="M238.1 96.2l1.1 .2zM240 96.2l1 .2zM241.8 96.2l1.1 .2zM243.7 96.2l1 .2zM245.5 96.2l1.1 .2zM247.4 96.2l1 .2zM249.2 96.2l1.1 .2zM251.1 96.2l1 .2zM252.9 96.2l1.1 .2zM254.8 96.2l1.1 .2zM256.6 96.2l1.1 .2zM258.5 96.2l1.1 .2zM260.3 96.2l1.1 .2zM262.2 96.2l1.1 .2zM264.1 96.2l1 .2zM265.9 96.2l1.1 .2zM267.8 96.2l1 .2zM269.6 96.2l1.1 .2zM271.5 96.2l1 .2zM273.3 96.2l1.1 .2zM275.2 96.2l1 .2zM277 96.2l1.1 .2zM278.9 96.2l1 .2zM280.7 96.2l1.1 .2zM282.6 96.2l1 .2zM284.4 96.2l1.1 .2zM286.3 96.2l1 .2zM288.1 96.2l1.1 .2zM290 96.2l1 .2zM291.8 96.2l1.1 .2zM293.7 96.2l1 .2zM295.5 96.2l1.1 .2zM297.4 96.2l1 .2zM299.2 96.2l1.1 .2zM301.1 96.2l1.1 .2zM302.9 96.2l1.1 .2zM304.8 96.2l1.1 .2zM306.7 96.2l1 .2zM308.5 96.2l1.1 .2zM310.4 96.2l1 .2zM312.2 96.2l1.1 .2zM314.1 96.2l1 .2zM315.9 96.2l1.1 .2zM317.8 96.2l1 .2zM319.6 96.2l1.1 .2zM321.5 96.2l1 .2zM323.3 96.2l1.1 .2zM325.2 96.2l1 .2zM327 96.2l1.1 .2zM328.9 96.2l1 .2zM330.7 96.2l1.1 .2zM332.6 96.2l1 .2zM334.4 96.2l1.1 .2zM336.3 96.2l1 .2zM338.1 96.2l1.1 .2zM340 96.2l1 .2zM341.8 96.2l1.1 .2zM343.7 96.2l1.1 .2zM345.5 96.2l1.1 .2zM347.4 96.2l1.1 .2zM349.2 96.2l1.1 .2zM351.1 96.2l1.1 .2zM353 96.2l1 .2zM354.8 96.2l1.1 .2zM356.7 96.2l1 .2zM358.5 96.2l1.1 .2zM360.4 96.2l1 .2zM362.2 96.2l1.1 .2zM364.1 96.2l1 .2zM365.9 96.2l1.1 .2zM367.8 96.2l1 .2zM369.6 96.2l1.1 .2zM371.5 96.2l1 .2zM373.3 96.2l1.1 .2zM375.2 96.2l1 .2zM377 96.2l1.1 .2zM378.9 96.2l1 .2zM380.7 96.2l.3 .2z"/>
<path d="M291 96.3l.1 1.1zM291 98.2l.1 1zM291 100l.1 1.1zM291 101.9l.1 1zM291 103.7l.1 1.1z"/>
<path d="M238.1 105.2l1.1 .2zM240 105.2l1 .2zM241.8 105.2l1.1 .2zM243.7 105.2l1 .2zM245.5 105.2l1.1 .2zM247.4 105.2l1 .2zM249.2 105.2l1.1 .2zM251.1 105.2l1 .2zM252.9 105.2l1.1 .2zM254.8 105.2l1.1 .2zM256.6 105.2l1.1 .2zM258.5 105.2l1.1 .2zM260.3 105.2l1.1 .2zM262.2 105.2l1.1 .2zM264.1 105.2l1 .2zM265.9 105.2l1.1 .2zM267.8 105.2l1 .2zM269.6 105.2l1.1 .2zM271.5 105.2l1 .2zM273.3 105.2l1.1 .2zM275.2 105.2l1 .2zM277 105.2l1.1 .2zM278.9 105.2l1 .2zM280.7 105.2l1.1 .2zM282.6 105.2l1 .2zM284.4 105.2l1.1 .2zM286.3 105.2l1 .2zM288.1 105.2l1.1 .2zM290 105.2l1 .2zM291.8 105.2l1.1 .2zM293.7 105.2l1 .2zM295.5 105.2l1.1 .2zM297.4 105.2l1 .2zM299.2 105.2l1.1 .2zM301.1 105.2l1.1 .2zM302.9 105.2l1.1 .2zM304.8 105.2l1.1 .2zM306.7 105.2l1 .2zM308.5 105.2l1.1 .2zM310.4 105.2l1 .2zM312.2 105.2l1.1 .2zM314.1 105.2l1 .2zM315.9 105.2l1.1 .2zM317.8 105.2l1 .2zM319.6 105.2l1.1 .2zM321.5 105.2l1 .2zM323.3 105.2l1.1 .2zM325.2 105.2l1 .2zM327 105.2l1.1 .2zM328.9 105.2l1 .2zM330.7 105.2l1.1 .2zM332.6 105.2l1 .2zM334.4 105.2l1.1 .2zM336.3 105.2l1 .2zM338.1 105.2l1.1 .2zM340 105.2l1 .2zM341.8 105.2l1.1 .2zM343.7 105.2l1.1 .2zM345.5 105.2l1.1 .2zM347.4 105.2l1.1 .2zM349.2 105.2l1.1 .2zM351.1 105.2l1.1 .2zM353 105.2l1 .2zM354.8 105.2l1.1 .2zM356.7 105.2l1 .2zM358.5 105.2l1.1 .2zM360.4 105.2l1 .2zM362.2 105.2l1.1 .2zM364.1 105.2l1 .2zM365.9 105.2l1.1 .2zM367.8 105.2l1 .2zM369.6 105.2l1.1 .2zM371.5 105.2l1 .2zM373.3 105.2l1.1 .2zM375.2 105.2l1 .2zM377 105.2l1.1 .2zM378.9 105.2l1 .2zM380.7 105.2l.3 .2z"/>
<path d="M291 105.3l.1 1.1zM291 107.2l.1 1zM291 109l.1 1.1zM291 110.9l.1 1zM291 112.7l.1 1.1z"/>
<path d="M238.1 114.2l1.1 .2zM240 114.2l1 .2zM241.8 114.2l1.1 .2zM243.7 114.2l1 .2zM245.5 114.2l1.1 .2zM247.4 114.2l1 .2zM249.2 114.2l1.1 .2zM251.1 114.2l1 .2zM252.9 114.2l1.1 .2zM254.8 114.2l1.1 .2zM256.6 114.2l1.1 .2zM258.5 114.2l1.1 .2zM260.3 114.2l1.1 .2zM262.2 114.2l1.1 .2zM264.1 114.2l1 .2zM265.9 114.2l1.1 .2zM267.8 114.2l1 .2zM269.6 114.2l1.1 .2zM271.5 114.2l1 .2zM273.3 114.2l1.1 .2zM275.2 114.2l1 .2zM277 114.2l1.1 .2zM278.9 114.2l1 .2zM280.7 114.2l1.1 .2zM282.6 114.2l1 .2zM284.4 114.2l1.1 .2zM286.3 114.2l1 .2zM288.1 114.2l1.1 .2zM290 114.2l1 .2zM291.8 114.2l1.1 .2zM293.7 114.2l1 .2zM295.5 114.2l1.1 .2zM297.4 114.2l1 .2zM299.2 114.2l1.1 .2zM301.1 114.2l1.1 .2zM302.9 114.2l1.1 .2zM304.8 114.2l1.1 .2zM306.7 114.2l1 .2zM308.5 114.2l1.1 .2zM310.4 114.2l1 .2zM312.2 114.2l1.1 .2zM314.1 114.2l1 .2zM315.9 114.2l1.1 .2zM317.8 114.2l1 .2zM319.6 114.2l1.1 .2zM321.5 114.2l1 .2zM323.3 114.2l1.1 .2zM325.2 114.2l1 .2zM327 114.2l1.1 .2zM328.9 114.2l1 .2zM330.7 114.2l1.1 .2zM332.6 114.2l1 .2zM334.4 114.2l1.1 .2zM336.3 114.2l1 .2zM338.1 114.2l1.1 .2zM340 114.2l1 .2zM341.8 114.2l1.1 .2zM343.7 114.2l1.1 .2zM345.5 114.2l1.1 .2zM347.4 114.2l1.1 .2zM349.2 114.2l1.1 .2zM351.1 114.2l1.1 .2zM353 114.2l1 .2zM354.8 114.2l1.1 .2zM356.7 114.2l1 .2zM358.5 114.2l1.1 .2zM360.4 114.2l1 .2zM362.2 114.2l1.1 .2zM364.1 114.2l1 .2zM365.9 114.2l1.1 .2zM367.8 114.2l1 .2zM369.6 114.2l1.1 .2zM371.5 114.2l1 .2zM373.3 114.2l1.1 .2zM375.2 114.2l1 .2zM377 114.2l1.1 .2zM378.9 114.2l1 .2zM380.7 114.2l.3 .2z"/>
<path d="M291 114.3l.1 1.1zM291 116.2l.1 1zM291 118l.1 1.1zM291 119.9l.1 1zM291 121.7l.1 1.1z"/>
<path d="M238.1 123.2l1.1 .2zM240 123.2l1 .2zM241.8 123.2l1.1 .2zM243.7 123.2l1 .2zM245.5 123.2l1.1 .2zM247.4 123.2l1 .2zM249.2 123.2l1.1 .2zM251.1 123.2l1 .2zM252.9 123.2l1.1 .2zM254.8 123.2l1.1 .2zM256.6 123.2l1.1 .2zM258.5 123.2l1.1 .2zM260.3 123.2l1.1 .2zM262.2 123.2l1.1 .2zM264.1 123.2l1 .2zM265.9 123.2l1.1 .2zM267.8 123.2l1 .2zM269.6 123.2l1.1 .2zM271.5 123.2l1 .2zM273.3 123.2l1.1 .2zM275.2 123.2l1 .2zM277 123.2l1.1 .2zM278.9 123.2l1 .2zM280.7 123.2l1.1 .2zM282.6 123.2l1 .2zM284.4 123.2l1.1 .2zM286.3 123.2l1 .2zM288.1 123.2l1.1 .2zM290 123.2l1 .2zM291.8 123.2l1.1 .2zM293.7 123.2l1 .2zM295.5 123.2l1.1 .2zM297.4 123.2l1 .2zM299.2 123.2l1.1 .2zM301.1 123.2l1.1 .2zM302.9 123.2l1.1 .2zM304.8 123.2l1.1 .2zM306.7 123.2l1 .2zM308.5 123.2l1.1 .2zM310.4 123.2l1 .2zM312.2 123.2l1.1 .2zM314.1 123.2l1 .2zM315.9 123.2l1.1 .2zM317.8 123.2l1 .2zM319.6 123.2l1.1 .2zM321.5 123.2l1 .2zM323.3 123.2l1.1 .2zM325.2 123.2l1 .2zM327 123.2l1.1 .2zM328.9 123.2l1 .2zM330.7 123.2l1.1 .2zM332.6 123.2l1 .2zM334.4 123.2l1.1 .2zM336.3 123.2l1 .2zM338.1 123.2l1.1 .2zM340 123.2l1 .2zM341.8 123.2l1.1 .2zM343.7 123.2l1.1 .2zM345.5 123.2l1.1 .2zM347.4 123.2l1.1 .2zM349.2 123.2l1.1 .2zM351.1 123.2l1.1 .2zM353 123.2l1 .2zM354.8 123.2l1.1 .2zM356.7 123.2l1 .2zM358.5 123.2l1.1 .2zM360.4 123.2l1 .2zM362.2 123.2l1.1 .2zM364.1 123.2l1 .2zM365.9 123.2l1.1 .2zM367.8 123.2l1 .2zM369.6 123.2l1.1 .2zM371.5 123.2l1 .2zM373.3 123.2l1.1 .2zM375.2 123.2l1 .2zM377 123.2l1.1 .2zM378.9 123.2l1 .2zM380.7 123.2l.3 .2z"/>
</g>
<path d="M238.1 123.3h142.9" fill="none" stroke="#1c1c1c" stroke-width=".32"/>
<path d="M273 237.1h148.2v31.7h-148.2z" fill="none" stroke="#1c1c1c" stroke-width=".37"/>
<path d="M339.2 237.1v31.7" fill="none" stroke="#1c1c1c" stroke-width=".31"/>
<text font-size="4.8" fill="#1c1c1c" x="15.3" y="17.5">S · MITE</text>
<g font-size="4" fill="#1c1c1c">
<text x="94.7" y="16.7">AF-S-104</text>
<text x="13.2" y="34.4">CARRIER BLOCK DIAGRAM (38×38 MM)</text>
<text x="238.1" y="45">RADIO &amp; TIMING</text>
<text x="238.1" y="127">WAKE-UP CHAIN</text>
<text x="13.2" y="135.5">SLEEP DOMAINS (WHO STAYS ON)</text>
</g>
<g font-size="3.4" fill="#1c1c1c">
<text x="91.8" y="42.9">SX1262</text>
<text x="198.7" y="42.6">2S LiPo 3000</text>
<text x="148.4" y="54">CN3791</text>
<text x="30.8" y="63.2">ESP32-S3</text>
<text x="87.6" y="65.4">IMU + BARO</text>
<text x="198.9" y="77.8">POGO DOCK</text>
<text x="146.1" y="88.4">4-IN-1 ESC</text>
<text x="85.2" y="93.1">ENS160+SHT41</text>
<text x="138.7" y="107.4">MOTORS ×4 + LEGS</text>
<text x="200.6" y="107.4">ANTENNA</text>
<text x="87.8" y="113">FLOW + TOF</text>
<text x="240.8" y="133.9">— Solar voltage sense → wake when dawn charging starts.</text>
<text x="240.8" y="140">— RTC alarm → periodic sense window.</text>
<text x="240.8" y="146">— SX1262 CAD detect → swarm traffic wakes host.</text>
<text x="240.8" y="152.1">— Mission command → spin-up self-check → fly or decline (reserve).</text>
<text x="240.8" y="158.2">— Dock pogo detect → charge mode + beacon boost.</text>
<text x="240.8" y="164.3">— IMU motion detect → tamper/perch-slip alert.</text>
<text x="240.8" y="170.4">— All wake sources logged — swarm energy is mesh data.</text>
<text x="276.2" y="242.4">ARCTIKCHAIN — RURAL NODE FLEET</text>
</g>
<text font-size="3.2" fill="#b3261e" x="397.6" y="19.6">FOR REVIEW</text>
<g font-size="3.2" fill="#1c1c1c">
<text x="240" y="58.2">PARAM</text>
<text x="292.9" y="58.2">VALUE</text>
<text x="240" y="64.8">LoRa SF / BW</text>
<text x="292.9" y="64.8">SF7 / 125 kHz — short range bursts</text>
<text x="240" y="73.8">TX power</text>
<text x="292.9" y="73.8">+20 dBm (E22-900M30S)</text>
<text x="240" y="82.8">Antenna</text>
<text x="292.9" y="82.8">PCB meander 915 MHz or ¼-wave whip</text>
<text x="240" y="91.8">Sample</text>
<text x="292.9" y="91.8">every 5–10 min (temp/RH/VOC)</text>
<text x="240" y="100.8">Beacon</text>
<text x="292.9" y="100.8">every 60 min signed hello</text>
<text x="240" y="109.8">Anomaly TX</text>
<text x="292.9" y="109.8">immediate, then 5-min confirm</text>
<text x="240" y="118.8">CAD listen</text>
<text x="292.9" y="118.8">2 × 200 ms windows/hour</text>
<text x="15.1" y="148.2">DOMAIN</text>
<text x="68" y="148.2">STATE IN DEEP SLEEP</text>
<text x="152.7" y="148.2">WAKE SOURCE</text>
<text x="15.1" y="154.8">ESP32-S3</text>
<text x="68" y="154.8">ULP RISC-V only</text>
<text x="152.7" y="154.8">RTC timer / GPIO</text>
<text x="15.1" y="162.7">SX1262</text>
<text x="68" y="162.7">sleep (~µA) + CAD armed</text>
<text x="152.7" y="162.7">DIO1 / host poll</text>
<text x="15.1" y="170.7">ENS160+SHT41</text>
<text x="68" y="170.7">power-gated OFF</text>
<text x="152.7" y="170.7">ESP32 rail control</text>
<text x="15.1" y="178.6">IMU + flow/ToF</text>
<text x="68" y="178.6">OFF — flight sensors</text>
<text x="152.7" y="178.6">flight mode only</text>
<text x="15.1" y="186.5">ESC + motors</text>
<text x="68" y="186.5">UNPOWERED at perch</text>
<text x="152.7" y="186.5">mission command</text>
<text x="15.1" y="194.5">Leg servos</text>
<text x="68" y="194.5">hold position, unpowered</text>
<text x="152.7" y="194.5">aim/crawl task</text>
<text x="15.1" y="202.4">CN3791</text>
<text x="68" y="202.4">always (harvesting)</text>
<text x="152.7" y="202.4">— hardware</text>
<text x="15.1" y="210.3">RTC</text>
<text x="68" y="210.3">always</text>
<text x="152.7" y="210.3">32 kHz crystal</text>
<text x="344.5" y="247.1">Surafel Negussie</text>
<text x="382.9" y="247.1">4/8</text>
<text x="344.5" y="255.9">2026-11-17</text>
<text x="382.9" y="255.9">AF-S-104</text>
<text x="344.5" y="264.6">NTS</text>
<text x="382.9" y="264.6">mm</text>
</g>
<text font-size="3.2" fill="#8a8a8a" x="13.2" y="126.2">ESP32-S3 = brain · SX1262 = voice · ESC + motors gated — stone dead at perch.</text>
<text font-size="3.2" fill="#1a4f8a" x="276.2" y="247.1">EMEBET INC. · emebetos.ca</text>
<g font-size="2.9" fill="#8a8a8a">
<text x="15.3" y="22.5">CARRIER ELECTRONICS DETAIL</text>
<text x="94.7" y="22">REV A · 2026-11-17</text>
</g>
<g font-size="2.6" fill="#8a8a8a">
<text x="89.7" y="47.6">LoRa 915 · SPI</text>
<text x="202.4" y="47.4">22 Wh · JST</text>
<text x="143.3" y="58.7">solar charge · MPPT</text>
<text x="24.2" y="68">mesh + flight supervisor</text>
<text x="85" y="70.1">ICM-42688 + BMP390</text>
<text x="200.6" y="82.5">2-pad + notch</text>
<text x="141.1" y="93.1">DSHOT · gated at perch</text>
<text x="90" y="97.9">I2C · gas+env</text>
<text x="140.1" y="112.2">1104 BLDC · micro servos</text>
<text x="197.1" y="112.2">PCB meander / whip</text>
<text x="84.4" y="117.7">PMW3901 + VL53L5CX</text>
<text x="276.2" y="252.1">SOLE PROPRIETARY OWNER</text>
<text x="276.2" y="255.9">SURAFEL NEGUSSIE — PLANNER/MAKER</text>
</g>
<text font-size="2.6" x="276.2" y="261.4">PROPRIETARY &amp; CONFIDENTIAL</text>
<text font-size="2.6" fill="#b3261e" x="12.7" y="274.6">EMEBET INC. — PROPRIETARY &amp; CONFIDENTIAL</text>
<g font-size="2.4" fill="#8a8a8a">
<text x="344.5" y="242.6">DRAWN</text>
<text x="382.9" y="242.6">SHEET</text>
<text x="344.5" y="251.4">DATE</text>
<text x="382.9" y="251.4">DWG NO</text>
<text x="344.5" y="260.1">SCALE</text>
<text x="382.9" y="260.1">UNITS</text>
</g>
<text font-size="2.4" fill="#1c1c1c" x="276.2" y="265.1">UNAUTHORIZED DISTRIBUTION PROHIBITED</text>
</svg>
